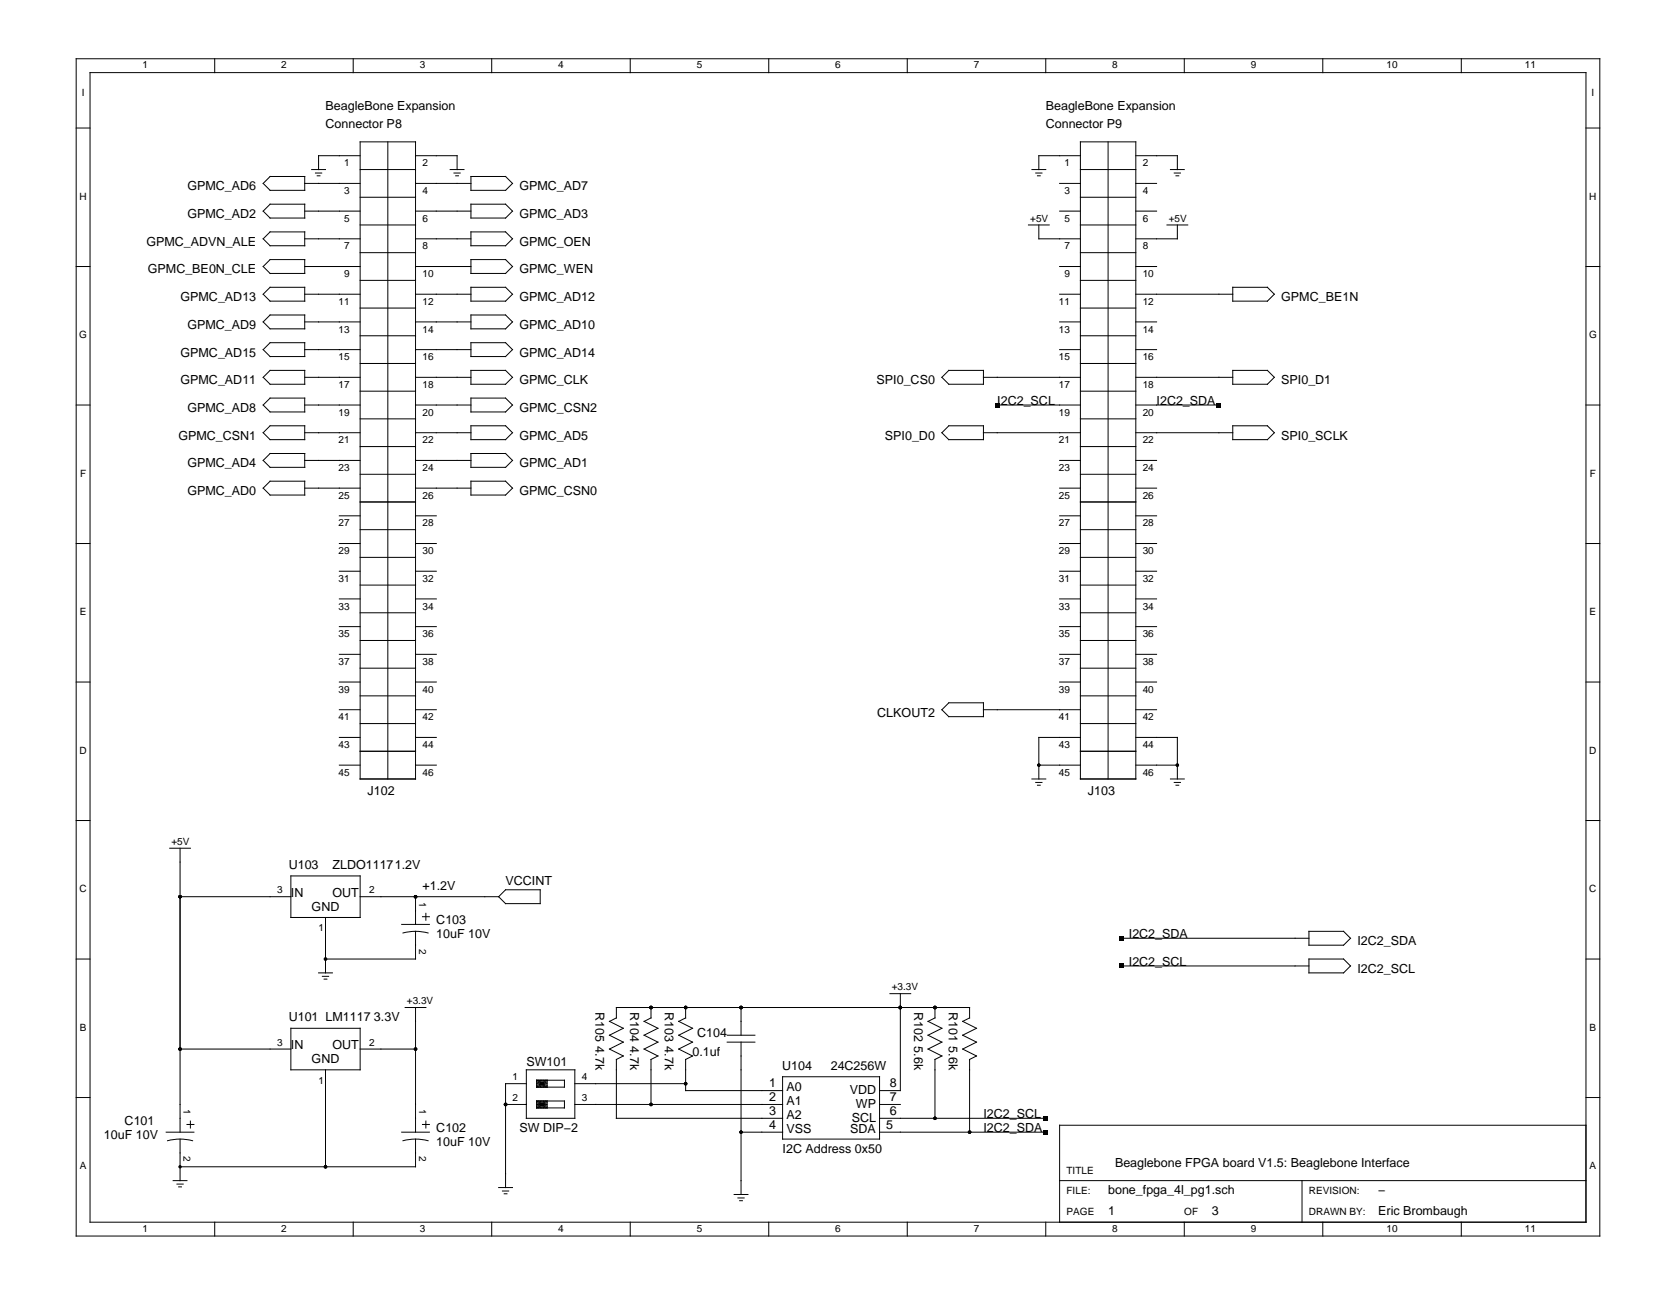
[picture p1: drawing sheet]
<svg xmlns="http://www.w3.org/2000/svg" width="279mm" height="216mm" viewBox="0 0 279 216" stroke-linecap="round" stroke-linejoin="round" font-family="sans-serif">
<g fill="none" stroke="#000" stroke-width=".17">
<path d="M12.7 9.8h254v196.3h-254zM15 12.1h249.4v191.7h-249.4zM35.8 9.8v2.3M58.9 9.8v2.3M82 9.8v2.3M105.1 9.8v2.3M128.2 9.8v2.3M151.2 9.8v2.3M174.3 9.8v2.3M197.4 9.8v2.3M220.5 9.8v2.3M243.6 9.8v2.3"/>
<path d="M12.7 21.3h2.3M45 29.4h5.8v2.3h-5.8l-1.1-1.1zM45 34h5.8v2.4h-5.8l-1.1-1.2zM45 38.7h5.8v2.3h-5.8l-1.1-1.2zM50.8 39.8h9.2M50.8 35.2h9.2M50.8 30.6h9.2M52 28.3h2.3M52.6 28.8h1M52.9 29.3h.4M60 23.7h9.3v106.2h-9.3zM60 37.5h9.3"/>
<path d="M60 32.9h9.3M60 28.3h9.3M60 26h-6.9v2.3M64.7 23.7v106.2M69.3 39.8h9.2M69.3 35.2h9.2M69.3 30.6h9.2M69.3 26h6.9v2.3M75 28.3h2.4M75.7 28.8h1M76 29.3h.4M78.5 29.4h5.8l1.1 1.2-1.1 1.1h-5.8z"/>
<path d="M78.5 34h5.8l1.1 1.2-1.1 1.2h-5.8zM78.5 38.7h5.8l1.1 1.1-1.1 1.2h-5.8zM171.5 37.5h3.4M172 28.3h2.3M172.7 28.8h1M173 29.3h.4M173.2 37.5v2.3h6.9M176.6 35.2h3.5M176.6 30.6h3.5M180.1 26h-6.9v2.3M180.1 37.5h9.2M180.1 23.7h9.2v106.2h-9.2z"/>
<path d="M180.1 32.9h9.2M180.1 28.3h9.2M184.7 23.7v106.2M189.3 35.2h3.5M189.3 30.6h3.5M189.3 26h7v2.3M194.5 37.5h3.5M195.1 28.3h2.3M195.8 28.8h1M196 29.3h.5M196.3 37.5v2.3h-7M264.4 21.3h2.3"/>
<path d="M12.7 44.4h2.3M43.9 53.7l1.1-1.2h5.8v2.3h-5.8zM43.9 58.3l1.1-1.2h5.8v2.3h-5.8zM45 43.3h5.8v2.3h-5.8l-1.1-1.2zM45 47.9h5.8v2.3h-5.8l-1.1-1.1zM50.8 44.4h9.2M50.8 58.3h9.2M50.8 53.7h9.2M50.8 49.1h9.2M60 56h9.3M60 46.7h9.3M60 42.1h9.3"/>
<path d="M60 51.4h9.3M69.3 44.4h9.2M69.3 58.3h9.2M69.3 53.7h9.2M69.3 49.1h9.2M78.5 52.5h5.8l1.1 1.2-1.1 1.1h-5.8zM78.5 43.3h5.8l1.1 1.1-1.1 1.2h-5.8zM78.5 47.9h5.8l1.1 1.2-1.1 1.1h-5.8zM78.5 57.1h5.8l1.1 1.2-1.1 1.1h-5.8zM176.6 44.4h3.5M176.6 58.3h3.5M176.6 53.7h3.5"/>
<path d="M176.6 49.1h3.5M180.1 56h9.2M180.1 46.7h9.2M180.1 42.1h9.2M180.1 51.4h9.2M189.3 44.4h3.5M189.3 58.3h3.5M189.3 53.7h3.5M189.3 49.1h16.2M205.5 47.9h5.8l1.1 1.2-1.1 1.1h-5.8zM264.4 44.4h2.3M12.7 67.5h2.3"/>
<path d="M45 61.8h5.8v2.3h-5.8l-1.1-1.2zM45 66.4h5.8v2.3h-5.8l-1.1-1.2zM45 71h5.8v2.3h-5.8l-1.1-1.2zM45 75.6h5.8v2.3h-5.8l-1.1-1.1zM50.8 67.5h9.2M50.8 76.8h9.2M50.8 72.1h9.2M50.8 62.9h9.2M60 74.5h9.3M60 79.1h9.3M60 69.8h9.3M60 60.6h9.3"/>
<path d="M60 65.2h9.3M69.3 67.5h9.2M69.3 76.8h9.2M69.3 72.1h9.2M69.3 62.9h9.2M78.5 61.8h5.8l1.1 1.1-1.1 1.2h-5.8zM78.5 66.4h5.8l1.1 1.1-1.1 1.2h-5.8zM78.5 71h5.8l1.1 1.1-1.1 1.2h-5.8zM78.5 75.6h5.8l1.1 1.2-1.1 1.1h-5.8zM158.2 61.8h5.7v2.3h-5.7l-1.2-1.2zM158.2 71h5.7v2.3h-5.7l-1.2-1.2zM163.9 72.1h16.2"/>
<path d="M163.9 62.9h16.2M166.3 67.5h13.8M176.6 76.8h3.5M180.1 74.5h9.2M180.1 79.1h9.2M180.1 69.8h9.2M180.1 60.6h9.2M180.1 65.2h9.2M189.3 67.5h13.9M189.3 76.8h3.5M189.3 72.1h16.2M189.3 62.9h16.2"/>
<path d="M205.5 61.8h5.8l1.1 1.1-1.1 1.2h-5.8zM205.5 71h5.8l1.1 1.1-1.1 1.2h-5.8zM264.4 67.5h2.3M12.7 90.6h2.3M45 80.2h5.8v2.3h-5.8l-1.1-1.1zM50.8 81.4h9.2M56.6 90.6h3.4M56.6 99.9h3.4M56.6 95.2h3.4M56.6 86h3.4M60 97.5h9.3M60 92.9h9.3"/>
<path d="M60 83.7h9.3M60 88.3h9.3M69.3 90.6h3.4M69.3 99.9h3.4M69.3 95.2h3.4M69.3 86h3.4M69.3 81.4h9.2M78.5 80.2h5.8l1.1 1.2-1.1 1.1h-5.8zM176.6 90.6h3.5M176.6 99.9h3.5M176.6 95.2h3.5M176.6 86h3.5"/>
<path d="M176.6 81.4h3.5M180.1 97.5h9.2M180.1 92.9h9.2M180.1 83.7h9.2M180.1 88.3h9.2M189.3 90.6h3.5M189.3 99.9h3.5M189.3 95.2h3.5M189.3 86h3.5M189.3 81.4h3.5M264.4 90.6h2.3M12.7 113.7h2.3"/>
<path d="M56.6 113.7h3.4M56.6 118.3h3.4M56.6 109.1h3.4M56.6 104.5h3.4M60 116h9.3M60 111.4h9.3M60 102.2h9.3M60 106.8h9.3M69.3 113.7h3.4M69.3 118.3h3.4M69.3 109.1h3.4M69.3 104.5h3.4"/>
<path d="M158.2 117.2h5.7v2.3h-5.7l-1.2-1.2zM163.9 118.3h16.2M176.6 113.7h3.5M176.6 109.1h3.5M176.6 104.5h3.5M180.1 116h9.2M180.1 111.4h9.2M180.1 102.2h9.2M180.1 106.8h9.2M189.3 113.7h3.5M189.3 118.3h3.5M189.3 109.1h3.5"/>
<path d="M189.3 104.5h3.5M264.4 113.7h2.3M12.7 136.8h2.3M56.6 127.6h3.4M56.6 122.9h3.4M60 125.3h9.3M60 120.6h9.3M69.3 127.6h3.4M69.3 122.9h3.4M172 129.9h2.3M172.7 130.4h1M173 130.9h.4"/>
<path d="M173.2 127.6h6.9M180.1 122.9h-6.9v7M180.1 125.3h9.2M180.1 120.6h9.2M189.3 127.6h7M189.3 122.9h7v7M195.1 129.9h2.3M195.8 130.4h1M196 130.9h.5M264.4 136.8h2.3M12.7 159.9h2.3M28.3 141.4h3.5"/>
<path d="M30 141.4v47.4M30 149.5h18.5M48.5 146h11.5v7h-11.5zM54.3 153v9.2M60 149.5h23.1M67 154.1h4.6M67.2 155.5a8.1 8.1 0 0 1 4.2 0M69.3 155.3v4.6h-15M69.3 149.5v4.6M70.4 152.8h1.2M71 152.3v1.1M84.3 148.3h5.8v2.4h-5.8l-1.2-1.2z"/>
<path d="M187 156.4h31.2M218.2 159.9h5.8l1.1 1.1-1.1 1.2h-5.8zM218.2 155.3h5.8l1.1 1.1-1.1 1.2h-5.8zM264.4 159.9h2.3M30 174.9h18.5M48.5 171.4h11.5v7h-11.5zM53.1 162.2h2.3M53.7 162.8h1.1M54 163.2h.5M54.3 178.4v16.1M60 174.9h9.3M67.5 168h3.5"/>
<path d="M69.3 168v20.8M87.7 178.4h8.1v8h-8.1zM108.5 168v1.7l-1.1 .6 2.3 1.1-2.3 1.2 2.3 1.1-2.3 1.2 2.3 1.2-1.2 .5v7.5M114.3 168v1.7l-1.2 .6 2.4 1.1-2.4 1.2 2.4 1.1-2.4 1.2 2.4 1.2-1.2 .5v5.2h16.2M121.2 173.7h4.6M121.2 172.6h4.6M123.5 168v4.6M123.5 173.7v25.4M130.5 179.5h16.1v10.4h-16.1zM148.4 165.7h3.4M150.1 165.7v16.1h-3.5M155.9 168v1.7l-1.2 .6 2.3 1.1-2.3 1.2 2.3 1.1-2.3 1.2 2.3 1.2-1.1 .5v9.8"/>
<path d="M187 161h31.2M12.7 183h2.3M27.7 188.8h4.6M27.9 190.2a8.1 8.1 0 0 1 4.2 0M28.9 196.8h2.3M29.5 197.4h1M29.8 197.9h.4M30 189.9v6.9M31.2 187.5h1.1M31.7 186.9v1.2M67 188.8h4.6M67.2 190.2a8.1 8.1 0 0 1 4.2 0"/>
<path d="M69.3 189.9v4.6h-39.3M70.4 187.5h1.2M71 186.9v1.2M83.1 198h2.3M83.8 198.6h1M84.1 199h.4M84.3 184.1h3.4M87.7 180.7h-3.4v17.3M89.5 184.1h1.7M89.5 180.7h1.7M89.5 180.1h4.6v1.1h-4.6M89.5 183.6h4.6v1.1h-4.6"/>
<path d="M89.5 180.1v1.1M89.5 183.6v1.1M89.5 180.1l1.7 1.1v-1.1l-1.7 1.1M89.5 183.6l1.7 1.1v-1.1l-1.7 1.1M89.5 180.4l1.7 .6M89.5 183.8l1.7 .6M89.8 180.1l1.1 1.1M89.8 183.6l1.1 1.1M90.1 180.1l.5 1.1M90.1 183.6l.5 1.1M90.3 180.1v1.1M90.3 183.6v1.1"/>
<path d="M90.6 180.1l-.5 1.1M90.6 183.6l-.5 1.1M90.9 180.1l-1.1 1.1M90.9 183.6l-1.1 1.1M91.2 180.4l-1.7 .6M91.2 183.8l-1.7 .6M95.8 184.1h34.7M95.8 180.7h18.5M122.4 199.1h2.3M123 199.7h1.1M123.5 188.8h7M130.5 186.4h-27.7v-9.8l1.1-.5-2.3-1.2 2.3-1.2-2.3-1.1 2.3-1.2-2.3-1.1 1.2-.6v-1.7h58.8v1.7l-1.1 .6 2.3 1.1-2.3 1.2 2.3 1.1-2.3 1.2 2.3 1.2-1.2 .5v12.2"/>
<path d="M146.6 188.8h27.7M146.6 186.4h27.7M146.6 184.1h3.5M176.6 196.8h87.8M217.1 196.8v7M264.4 187.6h-87.8v16.2M264.4 183h2.3M35.8 203.8v2.3M58.9 203.8v2.3M82 203.8v2.3M105.1 203.8v2.3M123.3 200.2h.5"/>
<path d="M128.2 203.8v2.3M151.2 203.8v2.3M174.3 203.8v2.3M197.4 203.8v2.3M220.5 203.8v2.3M243.6 203.8v2.3"/>
</g>
<g fill="#000">
<path d="M165.9 67.2h.7v.7h-.7zM202.9 67.2h.6v.7h-.6zM186.7 156.1h.7v.7h-.7zM186.7 160.7h.7v.7h-.7zM174 186.1h.7v.7h-.7zM174 188.4h.7v.7h-.7z"/>
<circle cx="173.2" cy="127.6" r=".29"/>
<circle cx="196.3" cy="127.6" r=".29"/>
<circle cx="30" cy="149.5" r=".29"/>
<circle cx="54.3" cy="159.9" r=".29"/>
<circle cx="69.3" cy="149.5" r=".29"/>
<circle cx="30" cy="174.9" r=".29"/>
<circle cx="69.3" cy="174.9" r=".29"/>
<circle cx="108.5" cy="168" r=".29"/>
<circle cx="114.3" cy="168" r=".29"/>
<circle cx="123.5" cy="168" r=".29"/>
<circle cx="150.1" cy="168" r=".29"/>
<circle cx="155.9" cy="168" r=".29"/>
<circle cx="30" cy="194.5" r=".29"/>
<circle cx="54.3" cy="194.5" r=".29"/>
<circle cx="84.3" cy="184.1" r=".29"/>
<circle cx="108.5" cy="184.1" r=".29"/>
<circle cx="114.3" cy="180.7" r=".29"/>
<circle cx="123.5" cy="188.8" r=".29"/>
<circle cx="155.9" cy="186.4" r=".29"/>
<circle cx="161.6" cy="188.8" r=".29"/>
</g>
<g font-size="2.1">
<text x="54.3" y="18.3">BeagleBone Expansion</text>
<text x="54.3" y="21.3">Connector P8</text>
<text x="174.3" y="18.3">BeagleBone Expansion</text>
<text x="174.3" y="21.3">Connector P9</text>
<text x="31.3" y="31.7">GPMC_AD6</text>
<text x="86.6" y="31.7">GPMC_AD7</text>
<text x="24.4" y="41">GPMC_ADVN_ALE</text>
<text x="31.3" y="36.4">GPMC_AD2</text>
<text x="86.6" y="36.4">GPMC_AD3</text>
<text x="86.6" y="41">GPMC_OEN</text>
<text x="24.6" y="45.6">GPMC_BE0N_CLE</text>
<text x="86.6" y="45.6">GPMC_WEN</text>
<text x="30.1" y="50.2">GPMC_AD13</text>
<text x="86.6" y="50.2">GPMC_AD12</text>
<text x="213.6" y="50.2">GPMC_BE1N</text>
<text x="30.1" y="59.4">GPMC_AD15</text>
<text x="31.3" y="54.8">GPMC_AD9</text>
<text x="86.6" y="54.8">GPMC_AD10</text>
<text x="86.6" y="59.4">GPMC_AD14</text>
<text x="30.1" y="64.1">GPMC_AD11</text>
<text x="86.6" y="64.1">GPMC_CLK</text>
<text x="146.1" y="64.1">SPI0_CS0</text>
<text x="213.6" y="64.1">SPI0_D1</text>
<text x="31.3" y="68.7">GPMC_AD8</text>
<text x="86.6" y="68.7">GPMC_CSN2</text>
<text x="166.3" y="67.5">I2C2_SCL</text>
<text x="192.8" y="67.5">I2C2_SDA</text>
<text x="29.7" y="73.3">GPMC_CSN1</text>
<text x="31.3" y="77.9">GPMC_AD4</text>
<text x="86.6" y="73.3">GPMC_AD5</text>
<text x="86.6" y="77.9">GPMC_AD1</text>
<text x="147.5" y="73.3">SPI0_D0</text>
<text x="213.6" y="73.3">SPI0_SCLK</text>
<text x="31.3" y="82.5">GPMC_AD0</text>
<text x="86.6" y="82.5">GPMC_CSN0</text>
<text x="146.3" y="119.5">CLKOUT2</text>
<text x="61.3" y="132.5">J102</text>
<text x="181.4" y="132.5">J103</text>
<text x="48.1" y="144.9">U103</text>
<text x="48.5" y="149.5">IN</text>
<text x="55.4" y="149.5">OUT</text>
<text x="55.4" y="144.9">ZLDO11171.2V</text>
<text x="70.4" y="148.3">+1.2V</text>
<text x="84.3" y="147.6">VCCINT</text>
<text x="52" y="151.8">GND</text>
<text x="72.7" y="154.1">C103</text>
<text x="72.7" y="156.4">10uF 10V</text>
<text x="188.2" y="156.4">I2C2_SDA</text>
<text x="188.2" y="161">I2C2_SCL</text>
<text x="226.3" y="157.6">I2C2_SDA</text>
<text x="226.3" y="162.2">I2C2_SCL</text>
<text x="48.1" y="170.3">U101 LM1117</text>
<text x="62.3" y="170.3">3.3V</text>
<text x="99.3" y="168.8" transform="rotate(90 99.3 168.8)">R105 4.7k</text>
<text x="105.1" y="168.8" transform="rotate(90 105.1 168.8)">R104 4.7k</text>
<text x="110.8" y="168.8" transform="rotate(90 110.8 168.8)">R103 4.7k</text>
<text x="116.2" y="173">C104</text>
<text x="152.4" y="168.8" transform="rotate(90 152.4 168.8)">R102 5.6k</text>
<text x="158.2" y="168.8" transform="rotate(90 158.2 168.8)">R101 5.6k</text>
<text x="48.5" y="174.9">IN</text>
<text x="52" y="177.2">GND</text>
<text x="55.4" y="174.9">OUT</text>
<text x="87.7" y="177.8">SW101</text>
<text x="115.5" y="176.1">0.1uf</text>
<text x="130.4" y="178.4">U104</text>
<text x="138.5" y="178.4">24C256W</text>
<text x="128.2" y="181.3">1</text>
<text x="128.2" y="183.6">2</text>
<text x="128.2" y="185.9">3</text>
<text x="131.1" y="181.9">A0</text>
<text x="131.1" y="184.2">A1</text>
<text x="141.6" y="182.4">VDD</text>
<text x="142.7" y="184.7">WP</text>
<text x="148.4" y="185.9">6</text>
<text x="148.4" y="183.6">7</text>
<text x="148.4" y="181.2">8</text>
<text x="17.3" y="189.9">10uF 10V</text>
<text x="20.8" y="187.6">C101</text>
<text x="72.7" y="188.8">C102</text>
<text x="72.7" y="191.1">10uF 10V</text>
<text x="86.6" y="188.8">SW DIP−2</text>
<text x="128.2" y="188.2">4</text>
<text x="131.1" y="186.5">A2</text>
<text x="131.1" y="188.8">VSS</text>
<text x="141.7" y="188.8">SDA</text>
<text x="142" y="187">SCL</text>
<text x="147.7" y="188.2">5</text>
<text x="163.9" y="186.4">I2C2_SCL</text>
<text x="163.9" y="188.8">I2C2_SDA</text>
<text x="130.5" y="192.2">I2C Address 0x50</text>
<text x="185.9" y="194.5">Beaglebone FPGA board V1.5: Beaglebone Interface</text>
<text x="184.7" y="199.1">bone_fpga_4l_pg1.sch</text>
<text x="184.7" y="202.6">1</text>
<text x="202" y="202.6">3</text>
<text x="229.8" y="202.6">Eric Brombaugh</text>
<text x="229.8" y="199.1">−</text>
</g>
<g font-size="1.7">
<text x="23.8" y="11.4">1</text>
<text x="46.9" y="11.4">2</text>
<text x="70" y="11.4">3</text>
<text x="93.1" y="11.4">4</text>
<text x="116.1" y="11.4">5</text>
<text x="139.2" y="11.4">6</text>
<text x="162.3" y="11.4">7</text>
<text x="185.4" y="11.4">8</text>
<text x="208.5" y="11.4">9</text>
<text x="231.1" y="11.4">10</text>
<text x="254.2" y="11.4">11</text>
<text x="13.6" y="16">I</text>
<text x="265.3" y="16">I</text>
<text x="57.4" y="27.7">1</text>
<text x="70.4" y="27.7">2</text>
<text x="177.5" y="27.7">1</text>
<text x="190.5" y="27.7">2</text>
<text x="13.3" y="33.3">H</text>
<text x="57.4" y="32.3">3</text>
<text x="70.4" y="32.3">4</text>
<text x="177.5" y="32.3">3</text>
<text x="190.5" y="32.3">4</text>
<text x="264.9" y="33.3">H</text>
<text x="57.4" y="41.6">7</text>
<text x="57.4" y="37">5</text>
<text x="70.4" y="41.6">8</text>
<text x="70.4" y="37">6</text>
<text x="171.7" y="36.9">+5V</text>
<text x="177.5" y="41.6">7</text>
<text x="177.5" y="37">5</text>
<text x="190.5" y="41.6">8</text>
<text x="190.5" y="37">6</text>
<text x="194.8" y="36.9">+5V</text>
<text x="57.4" y="46.2">9</text>
<text x="70.4" y="46.2">10</text>
<text x="177.5" y="46.2">9</text>
<text x="190.5" y="46.2">10</text>
<text x="56.5" y="50.8">11</text>
<text x="70.4" y="50.8">12</text>
<text x="176.5" y="50.8">11</text>
<text x="190.5" y="50.8">12</text>
<text x="13.2" y="56.4">G</text>
<text x="56.5" y="55.4">13</text>
<text x="70.4" y="55.4">14</text>
<text x="176.5" y="55.4">13</text>
<text x="190.5" y="55.4">14</text>
<text x="264.9" y="56.4">G</text>
<text x="56.5" y="64.7">17</text>
<text x="56.5" y="60.1">15</text>
<text x="70.4" y="64.7">18</text>
<text x="70.4" y="60.1">16</text>
<text x="176.5" y="64.7">17</text>
<text x="176.5" y="60.1">15</text>
<text x="190.5" y="64.7">18</text>
<text x="190.5" y="60.1">16</text>
<text x="56.5" y="69.3">19</text>
<text x="70.4" y="69.3">20</text>
<text x="176.5" y="69.3">19</text>
<text x="190.5" y="69.3">20</text>
<text x="56.5" y="73.9">21</text>
<text x="70.4" y="73.9">22</text>
<text x="176.5" y="73.9">21</text>
<text x="190.5" y="73.9">22</text>
<text x="13.3" y="79.5">F</text>
<text x="56.5" y="83.1">25</text>
<text x="56.5" y="78.5">23</text>
<text x="70.4" y="83.1">26</text>
<text x="70.4" y="78.5">24</text>
<text x="176.5" y="83.1">25</text>
<text x="176.5" y="78.5">23</text>
<text x="190.5" y="83.1">26</text>
<text x="190.5" y="78.5">24</text>
<text x="265" y="79.5">F</text>
<text x="56.5" y="87.8">27</text>
<text x="70.4" y="87.8">28</text>
<text x="176.5" y="87.8">27</text>
<text x="190.5" y="87.8">28</text>
<text x="56.5" y="92.4">29</text>
<text x="70.4" y="92.4">30</text>
<text x="176.5" y="92.4">29</text>
<text x="190.5" y="92.4">30</text>
<text x="56.5" y="101.6">33</text>
<text x="56.5" y="97">31</text>
<text x="70.4" y="101.6">34</text>
<text x="70.4" y="97">32</text>
<text x="176.5" y="101.6">33</text>
<text x="176.5" y="97">31</text>
<text x="190.5" y="101.6">34</text>
<text x="190.5" y="97">32</text>
<text x="13.3" y="102.6">E</text>
<text x="56.5" y="106.2">35</text>
<text x="70.4" y="106.2">36</text>
<text x="176.5" y="106.2">35</text>
<text x="190.5" y="106.2">36</text>
<text x="265" y="102.6">E</text>
<text x="56.5" y="110.9">37</text>
<text x="70.4" y="110.9">38</text>
<text x="176.5" y="110.9">37</text>
<text x="190.5" y="110.9">38</text>
<text x="56.5" y="115.5">39</text>
<text x="70.4" y="115.5">40</text>
<text x="176.5" y="115.5">39</text>
<text x="190.5" y="115.5">40</text>
<text x="13.3" y="125.7">D</text>
<text x="56.5" y="124.7">43</text>
<text x="56.5" y="120.1">41</text>
<text x="70.4" y="124.7">44</text>
<text x="70.4" y="120.1">42</text>
<text x="176.5" y="124.7">43</text>
<text x="176.5" y="120.1">41</text>
<text x="190.5" y="124.7">44</text>
<text x="190.5" y="120.1">42</text>
<text x="264.9" y="125.7">D</text>
<text x="56.5" y="129.3">45</text>
<text x="70.4" y="129.3">46</text>
<text x="176.5" y="129.3">45</text>
<text x="190.5" y="129.3">46</text>
<text x="28.6" y="140.8">+5V</text>
<text x="13.3" y="148.8">C</text>
<text x="46.2" y="148.9">3</text>
<text x="61.5" y="148.9">2</text>
<text x="264.9" y="148.8">C</text>
<text x="53.1" y="155.3">1</text>
<text x="69.8" y="150.3" transform="rotate(90 69.8 150.3)">1</text>
<text x="69.8" y="158.2" transform="rotate(90 69.8 158.2)">2</text>
<text x="67.8" y="167.4">+3.3V</text>
<text x="148.6" y="165.1">+3.3V</text>
<text x="13.3" y="171.9">B</text>
<text x="265" y="171.9">B</text>
<text x="46.2" y="174.3">3</text>
<text x="61.5" y="174.3">2</text>
<text x="30.6" y="184.9" transform="rotate(90 30.6 184.9)">1</text>
<text x="53.1" y="180.7">1</text>
<text x="69.8" y="184.9" transform="rotate(90 69.8 184.9)">1</text>
<text x="85.4" y="180.1">1</text>
<text x="85.4" y="183.6">2</text>
<text x="97" y="183.6">3</text>
<text x="97" y="180.1">4</text>
<text x="13.3" y="195">A</text>
<text x="30.6" y="192.8" transform="rotate(90 30.6 192.8)">2</text>
<text x="69.8" y="192.8" transform="rotate(90 69.8 192.8)">2</text>
<text x="177.8" y="195.7">TITLE</text>
<text x="265" y="195">A</text>
<text x="177.8" y="199.1">FILE:</text>
<text x="177.8" y="202.6">PAGE</text>
<text x="197.4" y="202.6">OF</text>
<text x="218.2" y="199.1">REVISION:</text>
<text x="218.2" y="202.6">DRAWN BY:</text>
<text x="23.8" y="205.3">1</text>
<text x="46.9" y="205.3">2</text>
<text x="70" y="205.3">3</text>
<text x="93.1" y="205.3">4</text>
<text x="116.1" y="205.3">5</text>
<text x="139.2" y="205.3">6</text>
<text x="162.3" y="205.3">7</text>
<text x="185.4" y="205.3">8</text>
<text x="208.5" y="205.3">9</text>
<text x="231.1" y="205.3">10</text>
<text x="254.2" y="205.3">11</text>
</g>
</svg>
